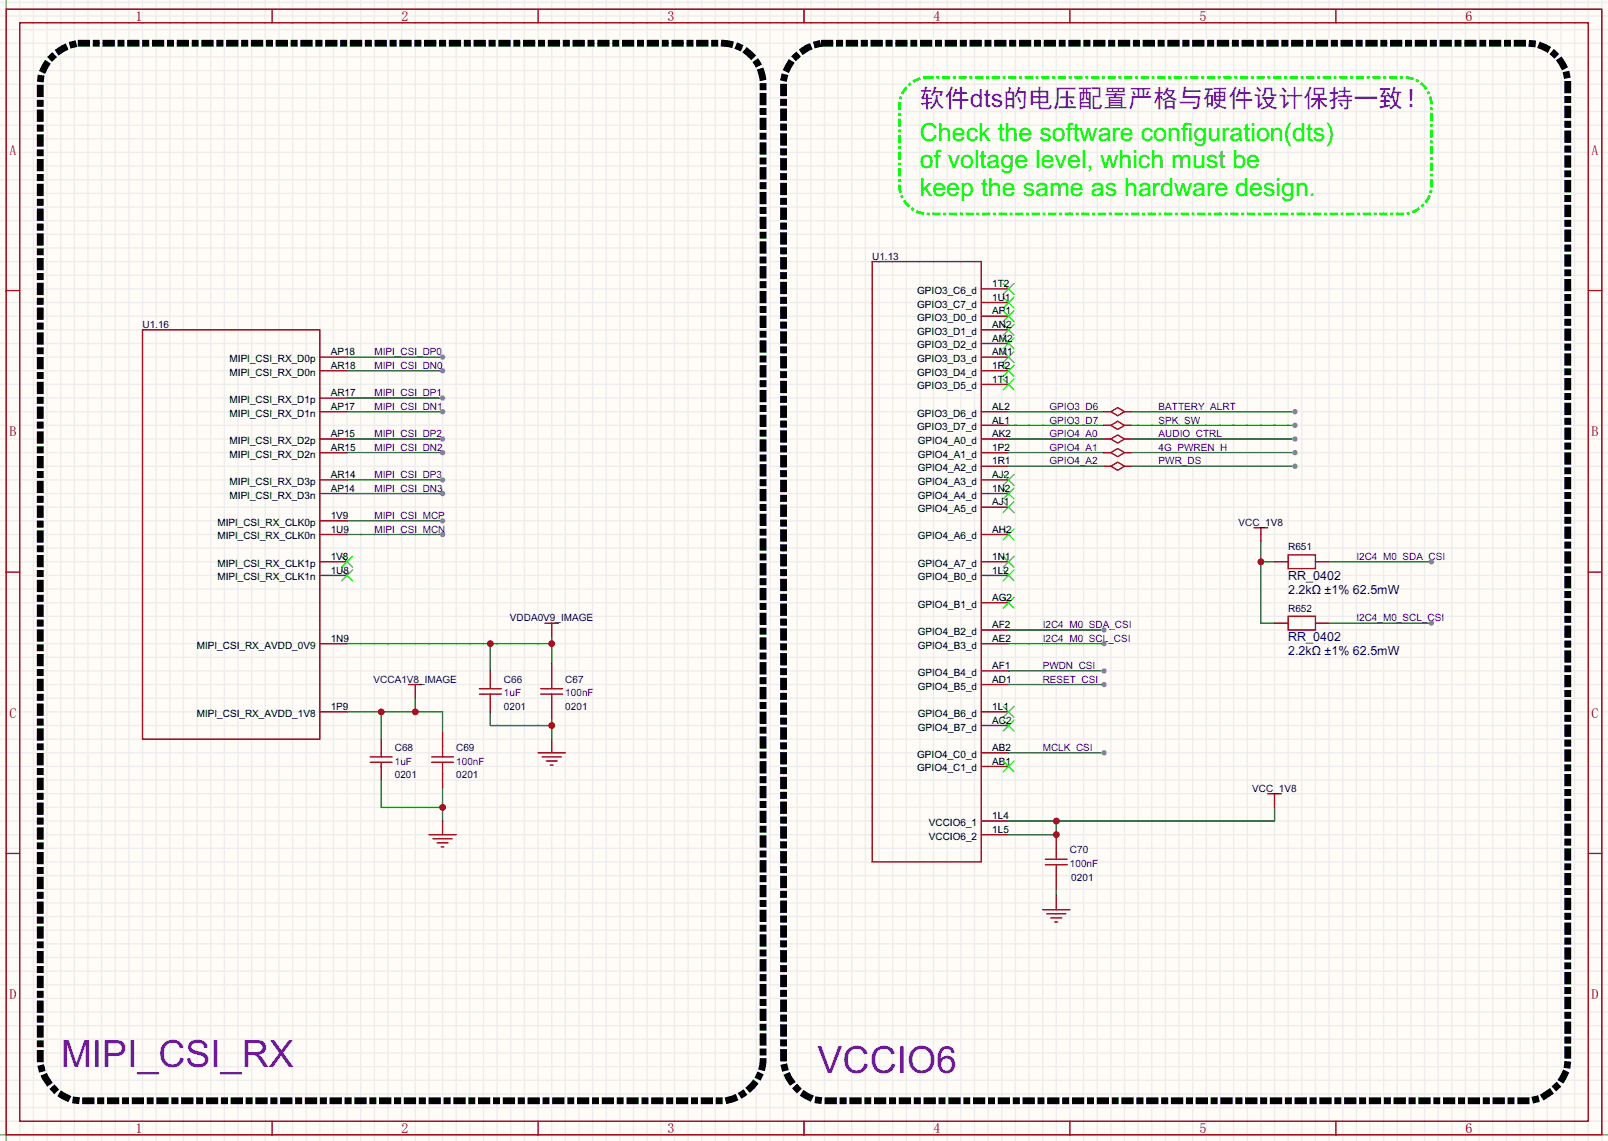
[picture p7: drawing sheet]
<svg xmlns="http://www.w3.org/2000/svg" width="299mm" height="212mm" viewBox="0 0 299 212" stroke-linecap="round" stroke-linejoin="round" font-family="sans-serif">
<path d="M0 0h299.5v212.4h-299.5z" fill="#fffcf7"/>
<g fill="none" stroke="#ededed" stroke-width=".25">
<path d="M0 .4h299.5M0 3h299.5M0 5.5h299.5M0 8.1h299.5M0 10.6h299.5M0 13.1h299.5M0 15.7h299.5M0 18.2h299.5M1.1 0v212.4M3.7 0v212.4M6.2 0v212.4M8.8 0v212.4"/>
<path d="M11.3 0v212.4M13.8 0v212.4M16.4 0v212.4M18.9 0v212.4M21.5 0v212.4M24 0v212.4M26.5 0v212.4M29.1 0v212.4M31.6 0v212.4M34.2 0v212.4M36.7 0v212.4M39.2 0v212.4"/>
<path d="M41.8 0v212.4M44.3 0v212.4M46.9 0v212.4M49.4 0v212.4M51.9 0v212.4M54.5 0v212.4M57 0v212.4M59.6 0v212.4M62.1 0v212.4M64.6 0v212.4M67.2 0v212.4M69.7 0v212.4"/>
<path d="M72.3 0v212.4M74.8 0v212.4M77.3 0v212.4M79.9 0v212.4M82.4 0v212.4M85 0v212.4M87.5 0v212.4M90 0v212.4M92.6 0v212.4M95.1 0v212.4M97.7 0v212.4M100.2 0v212.4"/>
<path d="M102.7 0v212.4M105.3 0v212.4M107.8 0v212.4M110.4 0v212.4M112.9 0v212.4M115.4 0v212.4M118 0v212.4M120.5 0v212.4M123.1 0v212.4M125.6 0v212.4M128.1 0v212.4M130.7 0v212.4"/>
<path d="M133.2 0v212.4M135.8 0v212.4M138.3 0v212.4M140.8 0v212.4M143.4 0v212.4M145.9 0v212.4M148.5 0v212.4M151 0v212.4M153.5 0v212.4M156.1 0v212.4M158.6 0v212.4M161.2 0v212.4"/>
<path d="M163.7 0v212.4M166.2 0v212.4M168.8 0v212.4M171.3 0v212.4M173.9 0v212.4M176.4 0v212.4M178.9 0v212.4M181.5 0v212.4M184 0v212.4M186.6 0v212.4M189.1 0v212.4M191.6 0v212.4"/>
<path d="M194.2 0v212.4M196.7 0v212.4M199.3 0v212.4M201.8 0v212.4M204.3 0v212.4M206.9 0v212.4M209.4 0v212.4M212 0v212.4M214.5 0v212.4M217 0v212.4M219.6 0v212.4M222.1 0v212.4"/>
<path d="M224.7 0v212.4M227.2 0v212.4M229.7 0v212.4M232.3 0v212.4M234.8 0v212.4M237.4 0v212.4M239.9 0v212.4M242.4 0v212.4M245 0v212.4M247.5 0v212.4M250.1 0v212.4M252.6 0v212.4"/>
<path d="M255.1 0v212.4M257.7 0v212.4M260.2 0v212.4M262.8 0v212.4M265.3 0v212.4M267.8 0v212.4M270.4 0v212.4M272.9 0v212.4M275.5 0v212.4M278 0v212.4M280.5 0v212.4M283.1 0v212.4"/>
<path d="M285.6 0v212.4M288.2 0v212.4M290.7 0v212.4M293.2 0v212.4M295.8 0v212.4M298.3 0v212.4M0 20.8h299.5M0 23.3h299.5M0 25.8h299.5M0 28.4h299.5M0 30.9h299.5M0 33.5h299.5"/>
<path d="M0 36h299.5M0 38.5h299.5M0 41.1h299.5M0 43.6h299.5M0 46.2h299.5M0 48.7h299.5M0 51.2h299.5M0 53.8h299.5M0 56.3h299.5M0 58.9h299.5M0 61.4h299.5M0 63.9h299.5"/>
<path d="M0 66.5h299.5M0 69h299.5M0 71.6h299.5M0 74.1h299.5M0 76.6h299.5M0 79.2h299.5M0 81.7h299.5M0 84.3h299.5M0 86.8h299.5M0 89.3h299.5M0 91.9h299.5M0 94.4h299.5"/>
<path d="M0 97h299.5M0 99.5h299.5M0 102h299.5M0 104.6h299.5M0 107.1h299.5M0 109.7h299.5M0 112.2h299.5M0 114.7h299.5M0 117.3h299.5M0 119.8h299.5M0 122.4h299.5M0 124.9h299.5"/>
<path d="M0 127.4h299.5M0 130h299.5M0 132.5h299.5M0 135.1h299.5M0 137.6h299.5M0 140.1h299.5M0 142.7h299.5M0 145.2h299.5M0 147.8h299.5M0 150.3h299.5M0 152.8h299.5M0 155.4h299.5"/>
<path d="M0 157.9h299.5M0 160.5h299.5M0 163h299.5M0 165.5h299.5M0 168.1h299.5M0 170.6h299.5M0 173.2h299.5M0 175.7h299.5M0 178.2h299.5M0 180.8h299.5M0 183.3h299.5M0 185.9h299.5"/>
<path d="M0 188.4h299.5M0 190.9h299.5M0 193.5h299.5M0 196h299.5M0 198.6h299.5M0 201.1h299.5M0 203.6h299.5M0 206.2h299.5M0 208.7h299.5M0 211.3h299.5"/>
</g>
<path d="M1.1 0v212.4M0 211.3h299.5" fill="none" stroke="#999" stroke-width=".25"/>
<g fill="none" stroke="#a10000" stroke-width=".25">
<path d="M1.1 1.7h297.2v209.6h-297.2zM3.7 4.2h292.1v204.5h-292.1zM50.7 1.7v2.5M100.2 1.7v2.5M149.7 1.7v2.5M199.3 1.7v2.5M248.8 1.7v2.5M1.1 54.1h2.6M162.4 48.7h20.4v111.8h-20.4zM295.8 54.1h2.5M26.5 61.4h33.1v76.2h-33.1zM1.1 106.5h2.6"/>
<path d="M295.8 106.5h2.5M1.1 158.9h2.6M295.8 158.9h2.5M50.7 208.7v2.6M100.2 208.7v2.6M149.7 208.7v2.6M199.3 208.7v2.6M248.8 208.7v2.6"/>
</g>
<g fill="none" stroke="#870000" stroke-width=".25">
<path d="M182.8 53.8h5M182.8 56.3h5M182.8 58.9h5M59.6 66.5h5M59.6 69h5M59.6 76.6h5M59.6 74.1h5M182.8 61.4h5M182.8 63.9h5M182.8 66.5h5M182.8 69h5M182.8 71.6h5"/>
<path d="M182.8 76.6h5M182.8 79.2h5M59.6 81.7h5M59.6 84.3h5M59.6 89.3h5M59.6 91.9h5M59.6 99.5h5M59.6 97h5M182.8 81.7h5M182.8 84.3h5M182.8 86.8h5M182.8 89.3h5"/>
<path d="M182.8 91.9h5M182.8 94.4h5M182.8 99.5h5M59.6 104.6h5M59.6 107.1h5M59.6 119.8h5M182.8 104.6h5M182.8 107.1h5M182.8 112.2h5M182.8 117.3h5M182.8 119.8h5M59.6 132.5h5"/>
<path d="M182.8 124.9h5M182.8 127.4h5M182.8 132.5h5M182.8 135.1h5M182.8 140.1h5M182.8 142.7h5M182.8 152.8h5M182.8 155.4h5"/>
</g>
<g fill="none" stroke="#3c3" stroke-width=".25">
<path d="M186.8 52.8l2 2M186.8 55.3l2 2M186.8 57.8l2 2.1M188.8 52.8l-2 2M188.8 55.3l-2 2M188.8 57.8l-2 2.1M186.8 60.4l2 2M186.8 62.9l2 2.1M186.8 65.5l2 2M186.8 68l2 2M186.8 70.5l2 2.1M188.8 60.4l-2 2"/>
<path d="M188.8 62.9l-2 2.1M188.8 65.5l-2 2M188.8 68l-2 2M188.8 70.5l-2 2.1M186.8 88.3l2 2.1M186.8 90.9l2 2M186.8 93.4l2 2M186.8 98.5l2 2M188.8 88.3l-2 2.1M188.8 90.9l-2 2M188.8 93.4l-2 2M188.8 98.5l-2 2"/>
<path d="M63.6 103.6l2.1 2M63.6 106.1l2.1 2M65.7 103.6l-2.1 2M65.7 106.1l-2.1 2M186.8 103.6l2 2M186.8 106.1l2 2M186.8 111.2l2 2M188.8 103.6l-2 2M188.8 106.1l-2 2M188.8 111.2l-2 2M186.8 131.5l2 2M186.8 134l2 2.1"/>
<path d="M188.8 131.5l-2 2M188.8 134l-2 2.1M186.8 141.7l2 2M188.8 141.7l-2 2"/>
</g>
<path d="M64.6 66.5h17.8" fill="none" stroke="#008700" stroke-width=".25"/>
<circle cx="82.4" cy="66.5" r=".51" fill="#999"/>
<path d="M64.6 69h17.8" fill="none" stroke="#008700" stroke-width=".25"/>
<circle cx="82.4" cy="69" r=".51" fill="#999"/>
<path d="M64.6 74.1h17.8" fill="none" stroke="#008700" stroke-width=".25"/>
<circle cx="82.4" cy="74.1" r=".51" fill="#999"/>
<path d="M64.6 76.6h17.8" fill="none" stroke="#008700" stroke-width=".25"/>
<circle cx="82.4" cy="76.6" r=".51" fill="#999"/>
<path d="M64.6 81.7h17.8" fill="none" stroke="#008700" stroke-width=".25"/>
<circle cx="82.4" cy="81.7" r=".51" fill="#999"/>
<path d="M64.6 84.3h17.8" fill="none" stroke="#008700" stroke-width=".25"/>
<circle cx="82.4" cy="84.3" r=".51" fill="#999"/>
<path d="M64.6 89.3h17.8" fill="none" stroke="#008700" stroke-width=".25"/>
<circle cx="82.4" cy="89.3" r=".51" fill="#999"/>
<path d="M64.6 91.9h17.8" fill="none" stroke="#008700" stroke-width=".25"/>
<circle cx="82.4" cy="91.9" r=".51" fill="#999"/>
<path d="M196.7 152.8v2.6h-8.9M237.4 150.3v2.5h-49.6M196.7 165.5v1.3" fill="none" stroke="#008700" stroke-width=".25"/>
<circle cx="196.7" cy="152.8" r=".63" fill="#c00"/>
<path d="M64.6 132.5h17.8v3.8M71 132.5v5.1M77.3 130v2.5" fill="none" stroke="#008700" stroke-width=".25"/>
<g fill="#c00">
<circle cx="71" cy="132.5" r=".63"/>
<circle cx="77.3" cy="132.5" r=".63"/>
</g>
<path d="M71 145.2v5.1h11.4M82.4 146.5v6.3" fill="none" stroke="#008700" stroke-width=".25"/>
<circle cx="82.4" cy="150.3" r=".63" fill="#c00"/>
<path d="M64.6 119.8h38.1M91.3 119.8v5.1M102.7 118.5v5.1" fill="none" stroke="#008700" stroke-width=".25"/>
<g fill="#c00">
<circle cx="102.7" cy="119.8" r=".63"/>
<circle cx="91.3" cy="119.8" r=".63"/>
</g>
<path d="M91.3 132.5v2.6h11.4M102.7 133.8v3.8" fill="none" stroke="#008700" stroke-width=".25"/>
<circle cx="102.7" cy="135.1" r=".63" fill="#c00"/>
<path d="M64.6 97h17.8" fill="none" stroke="#008700" stroke-width=".25"/>
<circle cx="82.4" cy="97" r=".51" fill="#999"/>
<path d="M64.6 99.5h17.8" fill="none" stroke="#008700" stroke-width=".25"/>
<circle cx="82.4" cy="99.5" r=".51" fill="#999"/>
<path d="M82.4 136.3v2.6M102.7 123.6v2.6M102.7 131.2v2.6M82.4 143.9v2.6M196.7 155.4v2.5M196.7 163v2.5" fill="none" stroke="#870000" stroke-width=".25"/>
<path d="M82.4 138.9v2M100.7 129.2h4.1M100.7 128.2h4.1M102.7 126.2v2M102.7 129.2v2M80.4 141.9h4.1M80.4 140.9h4.1M82.4 141.9v2" fill="none" stroke="#a10000" stroke-width=".25"/>
<circle cx="196.7" cy="155.4" r=".63" fill="#c00"/>
<path d="M101.5 116h2.5M102.7 116v1.3M76.1 127.4h2.5M77.3 127.4v1.3M194.7 159.9h4.1M196.7 157.9v2M194.7 161h4.1M196.7 161v2" fill="none" stroke="#a10000" stroke-width=".25"/>
<path d="M102.7 117.3v1.2M77.3 128.7v1.3" fill="none" stroke="#870000" stroke-width=".25"/>
<path d="M15.1 8.1h119.4a7.6 7.6 0 0 1 7.6 7.6v181.6a8.2 8.2 0 0 1-7.6 7.6h-119.4a8.2 8.2 0 0 1-7.6-7.6v-181.6a8.2 8.2 0 0 1 7.6-7.6" fill="none" stroke="#000" stroke-width="1.3" stroke-dasharray="1 1.8 0 1.8"/>
<path d="M187.8 140.1h17.8" fill="none" stroke="#008700" stroke-width=".25"/>
<circle cx="205.6" cy="140.1" r=".51" fill="#999"/>
<path d="M187.8 124.9h17.8" fill="none" stroke="#008700" stroke-width=".25"/>
<circle cx="205.6" cy="124.9" r=".51" fill="#999"/>
<path d="M187.8 127.4h17.8" fill="none" stroke="#008700" stroke-width=".25"/>
<circle cx="205.6" cy="127.4" r=".51" fill="#999"/>
<path d="M234.8 99.5v1.3" fill="none" stroke="#870000" stroke-width=".25"/>
<path d="M233.6 98.2h2.5M234.8 98.2v1.3" fill="none" stroke="#a10000" stroke-width=".25"/>
<path d="M247.5 104.6h19.1" fill="none" stroke="#008700" stroke-width=".25"/>
<circle cx="266.6" cy="104.6" r=".51" fill="#999"/>
<path d="M247.5 116h19.1" fill="none" stroke="#008700" stroke-width=".25"/>
<circle cx="266.6" cy="116" r=".51" fill="#999"/>
<path d="M234.8 100.8v15.2h2.6M234.8 104.6h2.6" fill="none" stroke="#008700" stroke-width=".25"/>
<circle cx="234.8" cy="104.6" r=".63" fill="#c00"/>
<path d="M187.8 117.3h17.8" fill="none" stroke="#008700" stroke-width=".25"/>
<circle cx="205.6" cy="117.3" r=".51" fill="#999"/>
<path d="M187.8 119.8h17.8" fill="none" stroke="#008700" stroke-width=".25"/>
<circle cx="205.6" cy="119.8" r=".51" fill="#999"/>
<g fill="none" stroke="#870000" stroke-width=".25">
<path d="M205.6 84.3h1.3M209.4 84.3h1.3M237.4 104.6h2.5M237.4 116h2.5M245 104.6h2.5M245 116h2.5M71 137.6v2.5M91.3 124.9v2.5M91.3 130v2.5M102.7 137.6v2.5M71 142.7v2.5M82.4 152.8v2.6"/>
<path d="M237.4 149v1.3M196.7 166.8v2.5"/>
</g>
<g fill="none" stroke="#a10000" stroke-width=".25">
<path d="M206.9 84.3l1.3-.8 1.2 .8-1.2 .7zM239.9 103.3h5.1v2.5h-5.1zM239.9 114.7h5.1v2.6h-5.1zM89.3 128.2h4M89.3 129.2h4M91.3 127.4v.8M91.3 129.2v.8M69 140.9h4M69 141.9h4M71 140.1v.8M71 141.9v.8M79.9 155.4h5.1"/>
<path d="M80.6 156.1h3.6M81.4 156.9h2M82.2 157.7h.5M100.2 140.1h5.1M101 140.9h3.5M101.7 141.7h2.1M102.5 142.4h.5M236.1 147.8h2.5M237.4 147.8v1.2M194.2 169.3h5.1M194.9 170.1h3.6M195.7 170.9h2"/>
<path d="M196.5 171.6h.5"/>
</g>
<path d="M153.5 8.1h130.9a7.6 7.6 0 0 1 7.6 7.6v181.6a8.2 8.2 0 0 1-7.6 7.6h-130.9a8.2 8.2 0 0 1-7.6-7.6v-181.6a8.2 8.2 0 0 1 7.6-7.6" fill="none" stroke="#000" stroke-width="1.3" stroke-dasharray="1 1.8 0 1.8"/>
<path d="M187.8 76.6h17.8M187.8 81.7h17.8M187.8 84.3h17.8M187.8 86.8h17.8M210.7 84.3h30.5" fill="none" stroke="#008700" stroke-width=".25"/>
<path d="M172.6 14.4h88.9a5.1 5.1 0 0 1 5.1 5.1v15.2a5.4 5.4 0 0 1-5.1 5.1h-88.9a5.4 5.4 0 0 1-5.1-5.1v-15.2a5.4 5.4 0 0 1 5.1-5.1" fill="none" stroke="#0f0" stroke-width=".51" stroke-dasharray="1 1 0 1"/>
<circle cx="241.2" cy="84.3" r=".51" fill="#999"/>
<path d="M210.7 86.8h30.5" fill="none" stroke="#008700" stroke-width=".25"/>
<circle cx="241.2" cy="86.8" r=".51" fill="#999"/>
<path d="M205.6 86.8h1.3M209.4 86.8h1.3" fill="none" stroke="#870000" stroke-width=".25"/>
<path d="M206.9 86.8l1.3-.8 1.2 .8-1.2 .8z" fill="none" stroke="#a10000" stroke-width=".25"/>
<path d="M210.7 81.7h30.5" fill="none" stroke="#008700" stroke-width=".25"/>
<circle cx="241.2" cy="81.7" r=".51" fill="#999"/>
<path d="M205.6 81.7h1.3M209.4 81.7h1.3" fill="none" stroke="#870000" stroke-width=".25"/>
<path d="M206.9 81.7l1.3-.7 1.2 .7-1.2 .8z" fill="none" stroke="#a10000" stroke-width=".25"/>
<path d="M210.7 76.6h30.5" fill="none" stroke="#008700" stroke-width=".25"/>
<circle cx="241.2" cy="76.6" r=".51" fill="#999"/>
<path d="M205.6 76.6h1.3M205.6 79.2h1.3M209.4 76.6h1.3M209.4 79.2h1.3" fill="none" stroke="#870000" stroke-width=".25"/>
<path d="M206.9 76.6l1.3-.7 1.2 .7-1.2 .8zM206.9 79.2l1.3-.8 1.2 .8-1.2 .7z" fill="none" stroke="#a10000" stroke-width=".25"/>
<path d="M187.8 79.2h17.8M210.7 79.2h30.5" fill="none" stroke="#008700" stroke-width=".25"/>
<circle cx="241.2" cy="79.2" r=".51" fill="#999"/>
<g font-size="7" fill="#90f">
<text x="11.3" y="198.6">MIPI_CSI_RX</text>
<text x="152.3" y="199.8">VCCIO6</text>
</g>
<g font-size="4.7" fill="#90f">
<text x="171.3" y="19.9">软件dt</text>
<text x="184.5" y="19.9">s</text>
<text x="186.8" y="19.9">的电压配</text>
<text x="205.5" y="19.9">置</text>
<text x="210.1" y="19.9">严</text>
<text x="214.8" y="19.9">格与硬件</text>
<text x="233.4" y="19.9">设</text>
<text x="238.1" y="19.9">计</text>
<text x="242.7" y="19.9">保持一致</text>
<text x="261.4" y="19.9">！</text>
</g>
<g font-size="4.7" fill="#0f0">
<text x="171.3" y="26.3">Check the software configuration(dts)</text>
<text x="171.3" y="31.3">of voltage level, which must be</text>
<text x="171.3" y="36.4">keep the same as hardware design.</text>
</g>
<g font-size="2.6" fill="#a00000">
<text x="25.3" y="3.9">1</text>
<text x="74.8" y="3.9">2</text>
<text x="124.3" y="3.9">3</text>
<text x="173.8" y="3.9">4</text>
<text x="223.4" y="3.9">5</text>
<text x="272.9" y="3.9">6</text>
<text x="1.8" y="28.9">A</text>
<text x="296.4" y="28.9">A</text>
<text x="1.8" y="81.2">B</text>
<text x="296.4" y="81.2">B</text>
<text x="1.8" y="133.6">C</text>
<text x="296.4" y="133.6">C</text>
<text x="1.8" y="186">D</text>
<text x="296.4" y="186">D</text>
<text x="25.3" y="210.9">1</text>
<text x="74.8" y="210.9">2</text>
<text x="124.3" y="210.9">3</text>
<text x="173.8" y="210.9">4</text>
<text x="223.4" y="210.9">5</text>
<text x="272.9" y="210.9">6</text>
</g>
<g font-size="2.3" fill="#000080">
<text x="239.9" y="108">RR_0402</text>
<text x="239.9" y="110.5">2.2kΩ ±1% 62.5mW</text>
<text x="239.9" y="119.4">RR_0402</text>
<text x="239.9" y="121.9">2.2kΩ ±1% 62.5mW</text>
</g>
<g font-size="1.9" fill="#000080">
<text x="162.4" y="48.4">U1.13</text>
<text x="26.5" y="61.1">U1.16</text>
<text x="230.7" y="97.9">VCC_1V8</text>
<text x="239.9" y="102.5">R651</text>
<text x="239.9" y="113.9">R652</text>
<text x="95" y="115.7">VDDA0V9_IMAGE</text>
<text x="69.6" y="127.1">VCCA1V8_IMAGE</text>
<text x="93.9" y="127.1">C66</text>
<text x="105.3" y="127.1">C67</text>
<text x="93.9" y="132.2">0201</text>
<text x="105.3" y="132.2">0201</text>
<text x="73.5" y="139.8">C68</text>
<text x="85" y="139.8">C69</text>
<text x="73.5" y="144.9">0201</text>
<text x="85" y="144.9">0201</text>
<text x="233.2" y="147.4">VCC_1V8</text>
<text x="199.3" y="158.8">C70</text>
<text x="199.5" y="163.9">0201</text>
</g>
<g font-size="1.9">
<text x="184.8" y="53.4">1T2</text>
<text x="170.8" y="54.7">GPIO3_C6_d</text>
<text x="170.8" y="57.2">GPIO3_C7_d</text>
<text x="170.8" y="59.8">GPIO3_D0_d</text>
<text x="184.8" y="56">1U1</text>
<text x="184.8" y="58.5">AP1</text>
<text x="170.8" y="62.3">GPIO3_D1_d</text>
<text x="170.8" y="64.9">GPIO3_D2_d</text>
<text x="184.8" y="61.1">AN2</text>
<text x="184.8" y="63.6">AM2</text>
<text x="42.8" y="67.4">MIPI_CSI_RX_D0p</text>
<text x="42.8" y="69.9">MIPI_CSI_RX_D0n</text>
<text x="61.6" y="66.1">AP18</text>
<text x="61.6" y="68.7">AR18</text>
<text x="170.8" y="67.4">GPIO3_D3_d</text>
<text x="170.8" y="69.9">GPIO3_D4_d</text>
<text x="184.8" y="66.1">AM1</text>
<text x="184.8" y="68.7">1R2</text>
<text x="184.8" y="71.2">1T1</text>
<text x="42.8" y="75">MIPI_CSI_RX_D1p</text>
<text x="42.8" y="77.6">MIPI_CSI_RX_D1n</text>
<text x="61.6" y="73.8">AR17</text>
<text x="61.6" y="76.3">AP17</text>
<text x="170.8" y="72.5">GPIO3_D5_d</text>
<text x="170.8" y="77.6">GPIO3_D6_d</text>
<text x="184.8" y="76.3">AL2</text>
<text x="42.8" y="82.6">MIPI_CSI_RX_D2p</text>
<text x="61.6" y="81.4">AP15</text>
<text x="61.6" y="83.9">AR15</text>
<text x="170.8" y="80.1">GPIO3_D7_d</text>
<text x="170.9" y="82.6">GPIO4_A0_d</text>
<text x="184.8" y="78.8">AL1</text>
<text x="184.8" y="81.4">AK2</text>
<text x="184.8" y="83.9">1P2</text>
<text x="42.8" y="85.2">MIPI_CSI_RX_D2n</text>
<text x="61.6" y="89">AR14</text>
<text x="170.9" y="85.2">GPIO4_A1_d</text>
<text x="170.9" y="87.7">GPIO4_A2_d</text>
<text x="184.8" y="86.5">1R1</text>
<text x="184.8" y="89">AJ2</text>
<text x="42.8" y="90.3">MIPI_CSI_RX_D3p</text>
<text x="42.8" y="92.8">MIPI_CSI_RX_D3n</text>
<text x="61.6" y="91.5">AP14</text>
<text x="170.9" y="90.3">GPIO4_A3_d</text>
<text x="170.9" y="92.8">GPIO4_A4_d</text>
<text x="170.9" y="95.3">GPIO4_A5_d</text>
<text x="184.8" y="91.5">1N2</text>
<text x="184.8" y="94.1">AJ1</text>
<text x="40.5" y="97.9">MIPI_CSI_RX_CLK0p</text>
<text x="40.5" y="100.4">MIPI_CSI_RX_CLK0n</text>
<text x="61.6" y="96.6">1V9</text>
<text x="61.6" y="99.2">1U9</text>
<text x="170.9" y="100.4">GPIO4_A6_d</text>
<text x="184.8" y="99.2">AH2</text>
<text x="40.5" y="105.5">MIPI_CSI_RX_CLK1p</text>
<text x="61.6" y="104.2">1V8</text>
<text x="61.6" y="106.8">1U8</text>
<text x="170.9" y="105.5">GPIO4_A7_d</text>
<text x="184.8" y="104.2">1N1</text>
<text x="184.8" y="106.8">1L2</text>
<text x="40.5" y="108">MIPI_CSI_RX_CLK1n</text>
<text x="170.9" y="108">GPIO4_B0_d</text>
<text x="170.9" y="113.1">GPIO4_B1_d</text>
<text x="184.8" y="111.9">AG2</text>
<text x="61.6" y="119.5">1N9</text>
<text x="170.9" y="118.2">GPIO4_B2_d</text>
<text x="184.8" y="116.9">AF2</text>
<text x="184.8" y="119.5">AE2</text>
<text x="36.6" y="120.7">MIPI_CSI_RX_AVDD_0V9</text>
<text x="170.9" y="120.7">GPIO4_B3_d</text>
<text x="170.9" y="125.8">GPIO4_B4_d</text>
<text x="184.8" y="124.6">AF1</text>
<text x="170.9" y="128.4">GPIO4_B5_d</text>
<text x="184.8" y="127.1">AD1</text>
<text x="36.6" y="133.4">MIPI_CSI_RX_AVDD_1V8</text>
<text x="61.6" y="132.2">1P9</text>
<text x="170.9" y="133.4">GPIO4_B6_d</text>
<text x="170.9" y="136">GPIO4_B7_d</text>
<text x="184.8" y="132.2">1L1</text>
<text x="184.8" y="134.7">AC2</text>
<text x="170.8" y="141.1">GPIO4_C0_d</text>
<text x="170.8" y="143.6">GPIO4_C1_d</text>
<text x="184.8" y="139.8">AB2</text>
<text x="184.8" y="142.3">AB1</text>
<text x="173" y="153.8">VCCIO6_1</text>
<text x="184.8" y="152.5">1L4</text>
<text x="184.8" y="155">1L5</text>
<text x="173" y="156.3">VCCIO6_2</text>
</g>
<g font-size="1.9" fill="#00f">
<text x="69.7" y="66.1">MIPI_CSI_DP0</text>
<text x="69.7" y="68.7">MIPI_CSI_DN0</text>
<text x="69.7" y="73.8">MIPI_CSI_DP1</text>
<text x="69.7" y="76.3">MIPI_CSI_DN1</text>
<text x="195.5" y="76.3">GPIO3_D6</text>
<text x="215.8" y="76.3">BATTERY_ALRT</text>
<text x="69.7" y="81.4">MIPI_CSI_DP2</text>
<text x="69.7" y="83.9">MIPI_CSI_DN2</text>
<text x="195.5" y="81.4">GPIO4_A0</text>
<text x="195.5" y="83.9">GPIO4_A1</text>
<text x="195.5" y="78.8">GPIO3_D7</text>
<text x="215.8" y="83.9">4G_PWREN_H</text>
<text x="215.8" y="81.4">AUDIO_CTRL</text>
<text x="215.8" y="78.8">SPK_SW</text>
<text x="69.7" y="89">MIPI_CSI_DP3</text>
<text x="195.5" y="86.5">GPIO4_A2</text>
<text x="215.8" y="86.5">PWR_DS</text>
<text x="69.7" y="91.5">MIPI_CSI_DN3</text>
<text x="69.7" y="96.6">MIPI_CSI_MCP</text>
<text x="69.7" y="99.2">MIPI_CSI_MCN</text>
<text x="252.6" y="104.2">I2C4_M0_SDA_CSI</text>
<text x="194.2" y="116.9">I2C4_M0_SDA_CSI</text>
<text x="194.2" y="119.5">I2C4_M0_SCL_CSI</text>
<text x="252.6" y="115.7">I2C4_M0_SCL_CSI</text>
<text x="194.2" y="124.6">PWDN_CSI</text>
<text x="93.9" y="129.6">1uF</text>
<text x="105.3" y="129.6">100nF</text>
<text x="194.2" y="127.1">RESET_CSI</text>
<text x="73.5" y="142.3">1uF</text>
<text x="85" y="142.3">100nF</text>
<text x="194.2" y="139.8">MCLK_CSI</text>
<text x="199.3" y="161.4">100nF</text>
</g>
</svg>
